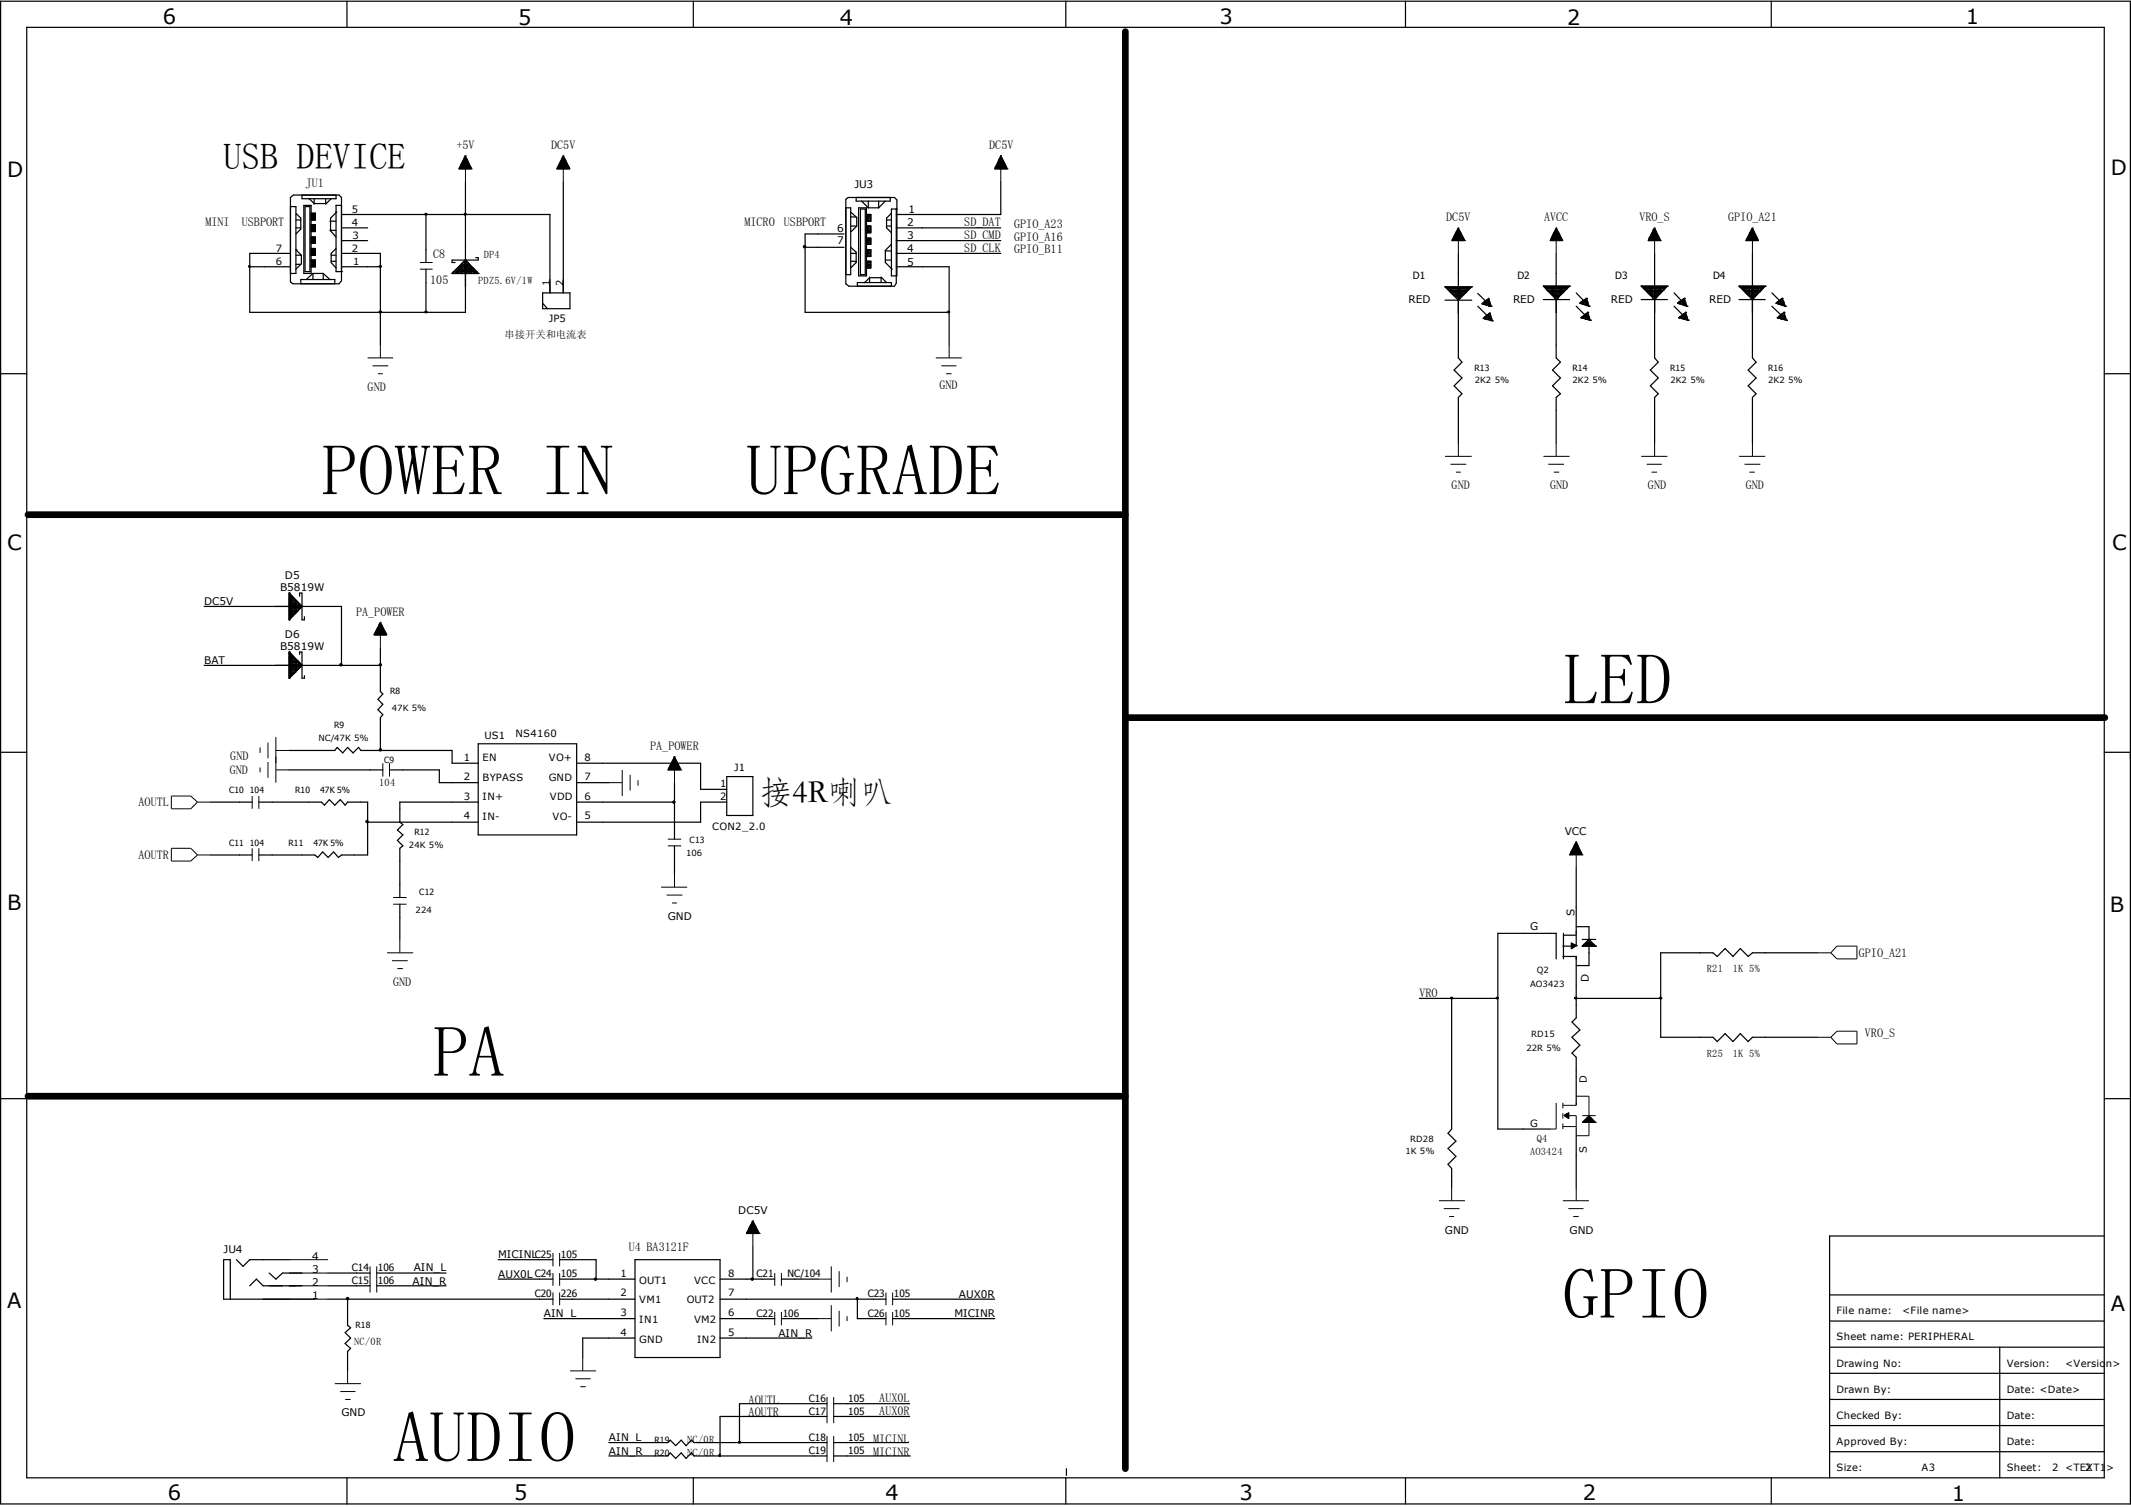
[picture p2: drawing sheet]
<svg xmlns="http://www.w3.org/2000/svg" width="297mm" height="210mm" viewBox="0 0 297 210" stroke-linecap="round" stroke-linejoin="round" font-family="sans-serif">
<g fill="none" stroke="#000" stroke-width=".17">
<path d="M.1 .2h296.7v209.3h-296.7zM3.7 3.8h289.5v202.1h-289.5zM48.3 .2v3.6M96.6 .2v3.6M148.5 .2v3.6M195.8 .2v3.6M246.8 .2v3.6M34.8 37.2h5.7M40.5 28.8h.7v9.3h-.7M40.5 27.5l.4-.3h6.3l.4 .3v11.6l-.4 .4h-6.4l-.3-.2zM41.2 34.8h.1M41.2 36.8h.7"/>
<path d="M41.2 35.6h.7M41.2 31.7h.7M41.2 30.6h.7M41.2 34.8l.8 .8v1.1l-.8 .8M41.2 29.9l.1-.1 .6 .6v1.5l-.7 .7M41.9 39.5v-.6h4.8v.6M42.1 27.2v.5h4.7v-.5M42.3 28.6h1v9.5h-1zM42.5 28.8h.7v9h-.7zM43.1 27.7l.7 .7h1.7l.6-.7M43.3 36.2h.6v1h-.6M43.3 37h.6"/>
<path d="M43.3 36.8h.6M43.3 36.6h.6M43.3 36.4h.6M43.3 29.7h.6v.9h-.6M43.3 31.3h.6v1h-.6M43.3 33h.6v.9h-.6M43.3 34.6h.6v1h-.6M43.3 35.3h.6M43.3 35.1h.6M43.3 35h.6M43.3 34.8h.6M43.3 33.7h.6"/>
<path d="M43.3 33.5h.6M43.3 33.4h.6M43.3 33.2h.6M43.3 32.1h.6M43.3 31.9h.6M43.3 31.7h.6M43.3 31.5h.6M43.3 30.4h.6M43.3 30.2h.6M43.3 30.1h.6M43.3 29.9h.6M43.5 29.7v.9"/>
<path d="M43.5 31.3v1M43.5 33v.9M43.5 34.6v1M43.5 36.2v1M43.6 38.1h1.4M43.6 38.1v.8M43.6 38.1l-.9 .8M43.7 29.7v.9M43.7 31.3v1M43.7 33v.9M43.7 34.6v1M43.7 36.2v1"/>
<path d="M43.8 27.7v.7M43.9 29.7v.9M43.9 31.3v1M43.9 33v.9M43.9 34.6v1M43.9 36.2v1M45 38.1v.8M45 38.1l1 .8M45.4 27.7v.7M46 32.1h.8M46 30.8h.8M46.1 36.4h.7"/>
<path d="M46.1 35.6h.7M46.8 29.5h.1l-.8 .9v1.8l.7 .8M46.8 34.6l-.7 .7v1.3l.7 .7M47.6 37.8h.1M47.6 28.6h-.8v9.2h.8M47.6 37.2h5.4M47.6 29.9h29v10.9M47.6 35.3h5.4v12.8M47.6 33.5h3.6M47.6 31.7h3.6M59.4 29.9v6.7M59.4 37.5v6"/>
<path d="M63 38.1h.1M63 38.1h3.6M63.2 38.1v-.3h3.3v.3M63.4 38.1v-.4h2.9v.4M63.6 38.1v-.6h2.5v.6M63.8 38.1v-.8h2.2v.8M63.9 38.1v-.9h1.8v.9M64.1 38.1v-1.1h1.4v1.1M64.3 38.1v-1.3h1.1v1.3M64.4 38.1v-1.5h.8v1.5M64.7 38.1v-1.7h.3v1.7M64.9 36.2h.1"/>
<path d="M64.9 29.9h.1M64.9 36.2l1.7 1.9M64.9 36.2l-1.9 1.9M64.9 25.3v18.2h-30.1v-8.2h5.7M66.3 35.9h.3v.3h-3.6v.4h.4M66.6 38.1h.1M78.5 25.3v15.5M112.2 34.5h5.4M117.6 32.6h-5.4v10.9h20M117.9 29h.6v9.3h-.6M118.5 36.4h.8M118.5 35.3h.8"/>
<path d="M118.5 29.5l.9 .8v1.2l-.9 .8M118.5 31.5h.8M118.5 30.2h.8M118.5 34.5l.8 .6v1.5l-.7 .7-.1-.1M119.3 27.5v.5h4.7v-.5M119.5 39.9v-.5h4.7v.5M119.6 29h1.1v9.4h-1.1zM119.9 29.1h.7v9.2h-.7zM120.1 28l.9 1M120.5 39.4l.7-.7h1.7l.6 .7M120.7 36.4h.6v.9h-.6M120.7 37.2h.6"/>
<path d="M120.7 37h.6M120.7 36.8h.6M120.7 36.6h.6M120.7 35.6h.6M120.7 35.3h.6M120.7 35.1h.6M120.7 35h.6M120.7 34.8h.6v.9h-.6M120.7 33.9h.6M120.7 33.7h.6M120.7 33.5h.6M120.7 33.4h.6"/>
<path d="M120.7 33.2h.6v.8h-.6M120.7 32.3h.6M120.7 32.1h.6M120.7 31.9h.6M120.7 31.7h.6M120.7 31.5h.6v.9h-.6M120.7 30.6h.6M120.7 30.4h.6M120.7 30.2h.6M120.7 30.1h.6M120.7 29.9h.6v.9h-.6M120.9 29.9v.9"/>
<path d="M120.9 31.5v.9M120.9 33.2v.8M120.9 34.8v.9M120.9 36.4v.9M121 29h1.4M121 28v1M121.1 29.9v.9M121.1 31.5v.9M121.1 33.2v.8M121.1 34.8v.9M121.1 36.4v.9M121.2 38.6v.8"/>
<path d="M122.4 28v1M122.8 38.6v.8M123.4 36.2h.8M123.4 35h.8M123.4 28l-1 1M123.5 31.5h.7M123.5 30.6h.7M124.2 34l-.8 .9v1.7l.9 .9h-.1M124.2 29.7l-.7 .7v1.3l.7 .7M124.9 37.2h7.3v10.9M124.9 29.1v10.4l-.3 .4h-6.3l-.4-.4v-11.7l.3-.3h6.4l.4 .4v10.5h-.8v-9.3h.8M124.9 35.3h14.5"/>
<path d="M124.9 33.5h14.5M124.9 31.7h14.5M139.4 25.3v4.6h-14.5M201.3 40h.1M201.3 40h3.8M201.3 40l1.9 1.8 1.9-1.8M201.6 40v.1M201.8 40v.3M201.9 40v.5M202.1 40v.7M202.3 40v.9M202.4 40v1.1"/>
<path d="M202.6 40v1.2M202.9 40v1.4M203 40v1.6M203.2 35.3v14.6l.5 .6-1.1 1.1 1.1 1.1-1.1 1.1 1.1 1.1-.5 .5v6.3M203.4 40v1.6M203.5 40v1.4M203.7 40v1.2M204 40v1.1M204.1 40v.9M204.3 40v.7M204.5 40v.5M204.6 40v.3"/>
<path d="M204.8 40v.1M205.1 40h.1M215.1 39.9h.1M215.1 39.9h3.6M215.1 39.9l1.7 1.8M215.2 39.9v.1h3.3v-.1M215.4 39.9v.3h3v-.3M215.6 39.9v.6h2.5v-.6M215.7 39.9v.7h2.2v-.7M216 39.9v.9h1.8v-.9M216.2 39.9v1.1h1.4v-1.1M216.3 39.9v1.2h1.1v-1.2"/>
<path d="M216.5 39.9v1.4h.8v-1.4M216.7 39.9v1.7h.4v-1.7M216.8 35.3v14.6l.6 .6-1.1 1.1 1.1 1.1-1.1 1.1 1.1 1.1-.6 .5v6.3M218.7 39.9h.1M218.7 39.9l-1.9 1.8M228.7 39.9h.1M228.7 39.9h3.6M228.7 39.9l1.8 1.8M228.9 39.9v.1h3.3v-.1M229 39.9v.3h3v-.3M229.3 39.9v.6h2.5v-.6M229.4 39.9v.7h2.2v-.7"/>
<path d="M229.6 39.9v.9h1.8v-.9M229.8 39.9v1.1h1.4v-1.1M230 39.9v1.2h1.1v-1.2M230.1 39.9v1.4h.8v-1.4M230.3 39.9v1.7h.4v-1.7M230.5 35.3v14.6l.6 .6-1.1 1.1 1.1 1.1-1.1 1.1 1.1 1.1-.6 .5v6.3M232.3 39.9h.1M232.3 39.9l-1.8 1.8M242.3 39.9h.1M242.3 39.9h3.7M242.3 39.9l1.9 1.8M242.5 39.9v.1h3.3v-.1"/>
<path d="M242.7 39.9v.3h2.9v-.3M242.9 39.9v.6h2.5v-.6M243.1 39.9v.7h2.2v-.7M243.2 39.9v.9h1.8v-.9M243.4 39.9v1.1h1.5v-1.1M243.6 39.9v1.2h1.1v-1.2M243.8 39.9v1.4h.7v-1.4M244 39.9v1.7h.3v-1.7M244.2 35.3v14.6l.5 .6-1.1 1.1 1.1 1.1-1.1 1.1 1.1 1.1-.5 .5v6.3M246 39.9h.1M246 39.9l-1.8 1.8M.1 52.1h3.6"/>
<path d="M53 43.5h.1M75.6 40.8h3.8v2.2h-3.8zM75.6 42.2l.7 .8M201.3 41.8h3.8M201.5 40h3.4M201.7 40.2h3M201.8 40.5h2.8M202 40.6h2.4M202.2 40.8h2M202.4 41h1.6M202.6 41.1h1.2M202.8 41.3h.8"/>
<path d="M202.9 41.6h.6M203.1 41.7h.2M205.9 40.9l1.9 1.8M205.9 42.7l1.9 1.8M206.5 42.3h.1M206.5 42.3l1.3 .4M206.6 42.2h1M206.7 44.4h.1M206.7 42.2l-.2 .1M206.7 42.2v.2M206.7 44.4l1.2 .3M206.8 42.4h.9"/>
<path d="M206.8 42.1h.7M206.8 44.3h1M206.8 42v.4M206.8 44.2v.2M206.8 44.2l-.1 .2M206.9 44.4h1M206.9 44.1h.8M207 44v.4M207.2 41.7v.9M207.2 43.9v.6M207.2 43.9h.5M207.3 41.7h.1"/>
<path d="M207.4 41.6l.4 1.1M207.4 41.6l-.7 .6M207.4 41.6v1.1h.3M207.4 41.9h-.4v.6M207.6 43.7h-.2v.8M207.6 42.2v.5M207.6 43.6v1M207.6 43.6l.3 1.1M207.6 43.6l-.8 .6M207.7 44.6h.2M207.8 42.7h.1M207.8 44.2v.5"/>
<path d="M207.9 44.7h.1M215.1 41.7h3.6M216.8 41.7h.1M219.6 40.8l1.8 1.9M219.6 42.7l1.8 1.7M220.1 42.2h.1M220.1 42.2h1.1M220.1 42.2l1.3 .5M220.3 44.3h.1M220.3 42.1h.9v.5M220.3 44.3h1.1M220.3 42.1l-.2 .1"/>
<path d="M220.3 42.1v.2M220.3 44.3l1.3 .3M220.5 44.1h.9v.5M220.5 41.9v.5M220.5 44.1v.3M220.5 44.1l-.2 .2M220.6 41.9h.5M220.6 41.8v.6h.7M220.6 43.9v.5M220.7 43.9h.6M220.8 41.7h.3M220.9 43.8v.6h.6"/>
<path d="M220.9 41.7v.8M221 43.7h.2M221.1 41.6h.1M221.1 41.6l.3 1.1M221.1 41.6l-.8 .5M221.1 41.6v1M221.1 43.7v.7M221.2 43.5h.1M221.2 43.5v1M221.2 43.5l.4 1.1M221.2 43.5l-.7 .6M221.4 42.7h.1"/>
<path d="M221.6 44.6h.1M228.7 41.7h3.6M230.5 41.7h.1M233.3 40.8l1.7 1.9M233.3 42.7l1.7 1.7M233.8 42.2h.1M233.8 42.2h1.1M233.8 42.2l1.2 .5M233.9 44.3h.1M233.9 42.1h1v.5M233.9 44.3h1.2M233.9 42.1l-.1 .1"/>
<path d="M233.9 42.1v.2M233.9 44.3l1.3 .3M234.1 44.1h.9v.5M234.1 41.9v.5M234.1 44.1v.3M234.1 44.1l-.2 .2M234.2 41.9h.6M234.4 41.8v.6h.5M234.4 41.7h.3M234.5 43.8v.6h.6M234.5 41.7v.8M234.6 43.7h.3"/>
<path d="M234.7 41.6h.1M234.7 41.6l.3 1.1M234.7 41.6l-.8 .5M234.7 41.6v1M234.7 43.7v.7M234.9 43.5h.1M234.9 43.5v1M234.9 43.5l.3 1.1M234.9 43.5l-.8 .6M234.9 43.9h-.5v.5M235 42.7h.1M235.2 44.6h.1"/>
<path d="M242.3 41.7h3.7M244.2 41.7h.1M246.9 40.8l1.9 1.9M246.9 42.7l1.9 1.7M247.5 42.2h.1M247.5 42.2h1.1M247.5 42.2l1.3 .5M247.6 44.3h.1M247.6 42.1h1v.5M247.6 44.3h1.2M247.6 42.1l-.1 .1M247.6 42.1v.2"/>
<path d="M247.6 44.3l1.3 .3M247.8 44.1h1v.5M247.8 41.9v.5M247.8 44.1v.3M247.8 44.1l-.2 .2M247.9 41.9h.6M248 41.8v.6h.7M248 43.9v.5M248.1 43.9h.6M248.2 41.7h.2M248.2 43.8v.6h.6M248.2 41.7v.8"/>
<path d="M248.3 41.6h.1M248.3 41.6l.5 1.1M248.3 41.6l-.7 .5M248.3 41.6v1M248.6 43.5h.1M248.6 43.7h-.3v.7M248.6 43.5v1M248.6 43.5l.3 1.1M248.6 43.5l-.8 .6M248.8 42.7h.1M248.9 44.6h.1M293.2 52.1h3.6"/>
<path d="M28.4 84.5h19.2v8.2M28.4 92.7h24.6M40.3 86.4h.1M40.3 82.6h.1M40.3 94.5h.1M40.3 90.8h.1M40.3 82.9h.2v3.2h-.2M40.3 91h.2v3.3h-.2M40.3 84.3h1.6v.4h-1.6M40.3 92.5h1.6v.4h-1.6M40.3 82.6v3.8M40.3 90.8v3.7"/>
<path d="M40.3 82.6l1.8 1.9M40.3 83.1h.3v2.8h-.3M40.3 83.2h.5v2.6h-.5M40.3 85.6h.8M40.3 85.4h.9M40.3 85.3h1.1M40.3 84h1.3v1.1h-1.3M40.3 84.2h1.4v.6h-1.4M40.3 83.7h1v1.6M40.3 83.6h.8v1.8M40.3 83.4h.7v2.2M40.3 91.2h.3v2.9h-.3"/>
<path d="M40.3 91.4h.5v2.6h-.5M40.3 91.6h.7v2.2M40.3 91.8h.8v1.8M40.3 91.9h1v1.5M40.3 92.1h1.3v1.1h-1.3M40.3 92.3h1.4v.7h-1.4M40.3 90.8l1.8 1.9M40.3 93.8h.8M40.3 93.6h.9M40.3 93.4h1.1M41.7 83.1v-.5h.4v3.8h.3v-.5M41.7 91.2v-.4h.4v3.7h.3v-.4"/>
<path d="M42.1 84.5h.1M42.1 92.7h.1M42.1 84.5l-1.8 1.9M42.1 92.7l-1.8 1.8M53 90.3v6.1l.3 .3-.6 .8 .6 .6-.6 .8 .6 .7-.3 .4v4.6M.1 104.8h3.6M29.4 111.8h5.7M29.4 119.1h5.7M36.1 111.8h8.7l.4 .4 .7-.8 .8 .8 .7-.8 .7 .8 .3-.4h2.8v7.3h-3.6l-.4 .4-.7-.8-.8 .8-.7-.8-.7 .8-.4-.4h-7.8M40.3 104.6h6.4l.3-.5 .8 .8 .6-.8 .8 .8 .8-.8 .3 .5h12.7v1.7h3.6M40.3 107.3h13M51.2 114.6h15.4"/>
<path d="M54.3 107.3h6.9v1.8h5.4M66.6 103.6h13.7v12.7h-13.7zM66.6 111.8h-10.9v2.8l.4 .3-.7 .8 .7 .6-.7 .8 .7 .8-.4 .3v6.9M80.3 111.8h13.7M80.3 106.3h17.3v3.7h3.7M80.3 109.1h4.5M94 109.1v7.8M94 117.9v3.9M101.3 111.8h-3.7v2.8h-17.3M101.3 108.2h3.6v5.4h-3.6zM293.2 104.8h3.6M55.7 126v4.9"/>
<path d="M197.8 139.1h10.9M202.3 139.1v18.2l-.5 .6 1.1 1.1-1.1 1 1.1 1.1-1.1 1.1 .5 .6v2.7M216.8 133.6v-3.6h-8.1v27.3h7.3M217.8 133.3h1.8v8.5l-.6 .6 1.1 1.1-1.1 1 1.1 1.1-1.1 1.1 .6 .6v6.4M217.8 131.8h1.7M217.8 130v3.6M217.9 130.3h1.6M218.9 132.2h.1M218.9 132h.4M218.9 131.7h.6M218.9 131.5h.2M219 131.5v.6"/>
<path d="M219.2 131.6v.4M219.4 131.7v.2M219.6 131.7h.1M219.6 129.1h1.8v5.4h-1.8M219.6 120.9v10.9M219.6 131.7l-.7-.3v.8M219.6 131.7l-.7 .5M219.6 139.1h11.8M220.5 131.8h.1M220.5 131.8h1.8M220.5 130.9h1.8M220.6 131.6v.2"/>
<path d="M220.6 131.7h1.6v.1M220.9 131.4v.4M220.9 131.5h1v.3M221.1 131.2v.6M221.1 131.3h.6v.5M221.2 131.8v-.7h.4v.7M221.4 130.9h.1M221.4 130.9l-.9 .9M221.4 130.9l.9 .9M222.3 131.8h.1M253.2 132.8h-9l-.6 .5-1.1-1.1-1 1.1-1.1-1.1-1.1 1.1-.6-.5h-7.3v11.7h7.3l.6 .6 1.1-1.1 1.1 1.1 1-1.1 1.1 1.1 .6-.6h9M.1 153.1h3.6"/>
<path d="M219.6 157.3v8.2M293.2 153.1h3.6M32.9 175.5l1 .9 .9-.9h5.5M34.8 179.2l.9-1 1 1h5.4M37.5 177.4l.9 .8 1-.8h2.7M45.7 177.4h5.9M45.7 179.2h5.9M52.5 177.4h9.6M52.5 179.2h9.6M69.4 175.5h7.6M69.4 178.2h7.6M78 175.5h5.1v2.7"/>
<path d="M78 178.2h10.5M88.5 175.5h11.8v13.6h-11.8zM100.3 178.2h7.6M104.9 173.7v4.5M108.9 178.2h5.1M293.2 172.2h-38.3v33.7M32.1 181v-5.5h-.9v5.5h12.7M45.7 181h31.3M48.4 181v3.7l.5 .3-.8 .7 .8 .7-.8 .8 .8 .7-.5 .4v2.7M75.8 183.7h12.7M78 181h10.5M88.5 186.4h-7.3v2.7"/>
<path d="M100.3 181h23.1M100.3 183.7h7.6M100.3 186.4h12.8M108.9 183.7h5.1M115.2 197.4h-14.9v5.5M115.2 195.6h-12.2v5.4M116.2 195.6h10.5M116.2 197.4h10.5M119.5 181v2.7h3.9M124.4 181h14.2M124.4 183.7h14.2M254.9 180.4h38.3"/>
<path d="M254.9 184.1h38.3M254.9 187.7h38.3M254.9 191.3h38.3M254.9 195h38.3M254.9 198.6h38.3M278.6 187.7v18.2M48.3 205.9v3.6M84.8 201h8.2l.4-.3 .7 .7 .8-.7 .7 .7 .8-.7 .3 .3h18.5M84.8 202.9h8.2l.4-.5 .7 .8 .8-.8 .7 .8 .8-.8 .3 .5h18.5M96.6 205.9v3.6M116.2 201h10.4M116.2 202.9h10.6"/>
<path d="M148.5 205.9v3.6M148.6 204.6v1M195.8 205.9v3.6M246.8 205.9v3.6M254.9 202.3h38.3"/>
</g>
<path d="M156.8 4.4v200.2M3.9 71.7h152.9M156.8 100h136.5M3.9 152.7h152.9" fill="none" stroke="#000" stroke-width=".93"/>
<g fill="none" stroke="#000" stroke-width=".14">
<path d="M58.5 36.6h1.8M58.5 37.5h1.8M63.9 23.5h.1M63.9 23.5h1.8M64 23.5v-.1h1.7v.1M64 23.3h1.6M64.1 23.5v-.3h1.5v.3M64.1 23.1h1.4v.4M64.2 23h1.2M64.2 22.9h1.2v.6M64.2 22.9v.6M64.3 22.9h1.1"/>
<path d="M64.3 23.5v-.7h1.1v.7M64.3 22.7h1.1M64.3 23.5v-.9h1v.9M64.4 22.5h.8M64.5 22.4h.7v1.1M64.6 22.2h.5v1.3M64.6 23.5v-1.4h.4v1.4M64.7 22h.2M64.7 21.9h.2v1.6M64.7 21.8v1.7M64.8 21.8h.1M64.8 21.7v1.8"/>
<path d="M64.9 21.7h.1M64.9 21.7v3.6M64.9 21.7l-1 1.8M64.9 21.7l.8 1.8M65.1 22.3h-.6v1.2M65.2 22.4h-.8v1.1M65.7 23.5h.1M77.6 23.5h1.8M77.7 23.5v-.2h1.6v.2M77.7 23.2h1.5M77.8 23.1h1.4v.4M77.8 23h1.4v.5"/>
<path d="M77.8 22.9v.6M77.9 22.9h1.3M77.9 23.5v-.6h1.2v.6M78 23.5v-.8h1v.8M78 22.8h1.1M78.1 22.6h.9M78.1 22.4h.8v1.1M78.2 22.3h.6v1.2M78.3 22.1h.4v1.4M78.3 22h.4v1.5M78.3 21.9v1.6M78.4 21.9h.2"/>
<path d="M78.4 21.8h.2v1.7M78.4 21.8v1.7M78.5 21.7h.1M78.5 21.7l-.9 1.8h1.8M78.5 21.8h.1M78.5 21.7v3.6M78.5 21.7l.9 1.8M78.7 22.2h-.5v1.3M78.8 22.4h-.7v1.1M78.9 22.5h-.8v1M79.3 23.4h-1.7v.1M138.6 23.5h.1"/>
<path d="M138.6 23.5h1.8M138.6 23.5v-.1h1.7v.1M138.7 23.3h1.6M138.7 23.5v-.3h1.5v.3M138.8 23.1h1.4M138.8 23v.5M138.9 23h1.2M138.9 22.9h1.2v.6M138.9 23.5v-.7h1.1v.7M138.9 22.7h1.1M139 23.5v-.9h1v.9M139.1 22.5h.8v1"/>
<path d="M139.1 22.4h.8M139.1 22.4h.7v1.1M139.1 22.3v1.2M139.2 22.3h.6M139.2 22.2h.5v1.3M139.2 22.1v1.4M139.3 22.1h.4M139.3 22v1.5M139.4 22h.2M139.4 21.9h.2v1.6M139.4 21.7h.1M139.4 21.8h.1v1.7"/>
<path d="M139.4 21.7v3.6M139.4 21.7l-.8 1.8M139.4 21.7l1 1.8M139.5 21.8h-.1v1.7M140 22.9h-1.1v.6M140.4 23.5h.1M202.3 33.5h.1M202.3 33.5h1.8M202.4 33.4h1.6M202.4 33.3h1.6v.2M202.5 33.1h1.4v.4M202.6 32.9h1.2v.6"/>
<path d="M202.6 32.9h1.1M202.6 32.8v.7M202.7 32.8h1v.7M202.7 32.7h.9M202.7 32.6v.9M202.8 32.6h.8M202.8 32.5h.8v1M202.8 32.4v1.1M202.9 32.4h.6M202.9 32.3h.6M202.9 32.3v1.2M202.9 32.3h.6v1.2"/>
<path d="M203 32.1h.4v1.4M203.1 31.9h.2v1.6M203.1 31.8h.1M203.1 31.8v1.7M203.2 31.8h.1M203.2 31.8v3.5M203.2 31.8l-.9 1.7M203.2 31.8l.9 1.7M203.4 32.2h-.5v1.3M203.4 32h-.4v1.5M203.5 32.3v1.2M203.9 33h-1.4v.5"/>
<path d="M204 33.4h-1.6v.1M204 33.2h-1.6v.3M204 33.4v.1M204.1 33.5h.1M216 33.5h1.8M216.1 33.4h1.6M216.2 33.2h1.4v.3M216.2 33h1.3v.5M216.2 32.9h1.2M216.2 32.9v.6M216.3 32.9h1.1v.6M216.3 32.8h1"/>
<path d="M216.3 32.7v.8M216.4 32.7h.9M216.4 32.6h.9v.9M216.4 32.5v1M216.5 32.5h.8M216.5 32.3v1.2M216.6 32.4h.6M216.6 32.3h.6M216.7 32.2h.4v1.3M216.7 32h.3v1.5M216.7 31.9v1.6M216.8 31.8h.1"/>
<path d="M216.8 31.8v3.5M216.8 31.9h.1M216.8 31.8h.1v1.7M216.8 31.8l-.8 1.7M216.8 31.8l1 1.7M217.1 32.3h-.5v1.2M217.1 32.1h-.4v1.4M217.2 32.3v1.2M217.3 32.4v1.1M217.6 33.3h-1.5v.2M217.6 33.1h-1.4v.4M217.7 33.4h-1.7v.1"/>
<path d="M217.7 33.3v.2M217.8 33.4v.1M229.6 33.5h.1M229.6 33.5h1.8M229.7 33.4h1.6M229.8 33.3h1.5v.2M229.8 33.2h1.4M229.8 33.1h1.4v.4M229.8 33v.5M229.9 33h1.2M229.9 32.9v.6M230 32.9h1.1"/>
<path d="M230 32.8v.7M230 32.8h1.1v.7M230 32.7h1v.8M230.1 32.5h.8v1M230.1 32.4v1.1M230.2 32.4h.6M230.2 32.3h.6M230.2 32.3v1.2M230.3 32.3h.5v1.2M230.3 32.2h.4M230.3 32.1h.4v1.4M230.3 32v1.5"/>
<path d="M230.4 32h.2M230.4 31.8v1.7M230.5 31.9h.1M230.5 31.8h.1M230.5 31.8v1.7M230.5 31.8v3.5M230.5 31.8l-.9 1.7M230.5 31.8l.9 1.7M230.6 31.9v1.6M231 32.6h-1v.9M231.1 32.9v.6M231.3 33.4h-1.6v.1"/>
<path d="M231.4 33.5h.1M243.2 33.5h1.8M243.2 33.4v.1M243.3 33.4h1.7v.1M243.3 33.4h1.6M243.3 33.3v.2M243.4 33.3h1.5v.2M243.4 33.2h1.5v.3M243.4 33.1v.4M243.5 33.1h1.4M243.6 32.9h1.2M243.7 32.8h1v.7"/>
<path d="M243.8 32.6h.8v.9M243.8 32.5h.7M243.8 32.3v1.2M243.8 32.4h.7v1.1M243.8 32.3h.6M243.9 32.3h.5v1.2M243.9 32.2h.4v1.3M243.9 32.1v1.4M244 32.1h.3M244 32h.3M244 31.9v1.6M244.1 31.9h.2"/>
<path d="M244.1 31.8h.1M244.1 31.8v1.7M244.2 31.8h.1M244.2 31.8v3.5M244.2 31.8l-1 1.7M244.2 31.8l.8 1.7M244.3 31.8v1.7M244.6 32.7h-.9v.8M244.7 32.9h-1.1v.6M244.8 33h-1.3v.5M244.8 32.9v.6M51.2 49.9h3.6"/>
<path d="M51.9 51h2.2M52.7 52.1h.6M53 48.1v1.8M130.4 49.9h3.6M131.1 51h2.2M131.8 52.1h.8M132.2 48.1v1.8M201.3 63.6h3.8M202.1 64.7h2.2M202.9 65.8h.6M203.2 61.7v1.9M215.1 63.6h3.6"/>
<path d="M215.7 64.7h2.2M216.5 65.8h.8M216.8 61.7v1.9M228.7 63.6h3.6M229.4 64.7h2.2M230.1 65.8h.8M230.5 61.7v1.9M242.3 63.6h3.7M243.1 64.7h2.2M243.8 65.8h.7M244.2 61.7v1.9M52.2 88.5v-.1h1.6v.1"/>
<path d="M52.2 88.3h1.6M52.2 88.2h1.6M52.2 88.5v-.4h1.6v.4M52.3 88.1h1.4M52.3 88v.5M52.4 88h1.2M52.4 87.9h1.2v.6M52.4 87.8v.7M52.5 87.8h1M52.5 87.7h1v.8M52.6 87.5h.8v1M52.6 87.5v1"/>
<path d="M52.7 88.5v-1.1h.6v1.1M52.7 87.5h.6M52.7 87.3h.6M52.7 87.2h.6M52.7 87.1h.6v1.4M52.7 87v1.5M52.8 87h.4M52.8 86.9v1.6M52.9 87h.2M52.9 86.9h.2v1.6M52.9 86.8v1.7M53 86.8h.1"/>
<path d="M53 86.7h.1M53 86.7v3.6M53 86.7l.9 1.8h-1.8zM53.2 87v1.5M53.5 87.6h-1v.9M53.7 88v.5M23.9 110.9h2.7l.9 .9-.9 .9h-2.7zM23.9 118.2h2.7l.9 .9-.9 .9h-2.7zM27.5 111.8h1.9M27.5 119.1h1.9M35.1 110.9v1.8M35.1 118.2v1.8"/>
<path d="M36.1 110.9v1.8M36.1 118.2v1.8M36.2 104.1v.8M36.2 106.9v.7M37.3 103.5v2.2M37.3 106.2v2.2M38.4 107.3h1.9M38.4 104.6h1.9M38.4 102.7v6.4M53.3 106.3v1.9M54.3 106.3v1.9M84.8 109.1h1.9"/>
<path d="M86.7 107.3v3.6M87.8 107.9v2.3M88.9 108.7v.8M93 107.3h.1M93 117.9h1.9M93 116.9h1.9M93 107.3h1.9M93.1 107.2h1.7M93.1 107.3v-.2h1.7v.2M93.1 107h1.6M93.2 107.3v-.4h1.5v.4M93.3 106.8h1.4v.5"/>
<path d="M93.4 106.7h1.2v.6M93.4 106.6h1.2M93.4 107.3v-.8h1.1v.8M93.5 106.4h1M93.5 106.3v1M93.6 106.3h.8M93.6 106.3h.8v1M93.6 106.2v1.1M93.6 106.2h.7M93.6 106.1h.7v1.2M93.7 107.3v-1.4h.5v1.4M93.8 105.8h.3v1.5"/>
<path d="M93.9 105.7h.2v1.6M93.9 105.6h.2M93.9 105.5h.1M93.9 105.4v1.9M94 105.4h.1M94 105.4v3.7M94 105.4l-1 1.9M94 105.4l.9 1.9M94.1 105.7h-.3v1.6M94.2 106h-.6v1.3M94.7 106.8h-1.4v.5M94.9 107.3h.1"/>
<path d="M218.7 119.1h.1M218.7 119.1h1.8M218.7 119h1.8M218.8 118.9h1.6M218.9 118.8h1.4M218.9 118.7h1.4M218.9 118.6v.5M218.9 118.6h1.3M218.9 119.1v-.6h1.3v.6M219 118.4h1.1M219 119.1v-.7h1.1v.7M219.1 119.1v-.9h.9v.9"/>
<path d="M219.1 118.3h.9M219.2 118h.8v1.1M219.3 117.9h.6M219.4 117.8h.4M219.4 117.7h.4M219.4 117.6v1.5M219.5 117.6h.2M219.5 117.4h.1M219.6 117.3h.1M219.6 117.3v3.6M219.6 117.3l.9 1.8M219.6 117.3l-.9 1.8"/>
<path d="M219.6 117.3h-.1v1.8M219.7 117.5h-.2v1.6M219.7 117.4v1.7M219.8 117.6v1.5M219.9 117.9h-.6v1.2M219.9 117.8v1.3M220 118.1h-.8v1M220.3 118.6v.5M220.4 119h-1.6v.1M220.4 118.8v.3M220.5 119.1h.1M53.9 132.8h3.7"/>
<path d="M54.6 133.9h2.2M54.8 126h1.8M54.8 125.1h1.8M55.4 135h.7M55.7 130.9v1.9M92.1 123.6h3.7M92.9 124.7h2.2M93.6 125.8h.7M94 121.8v1.8M253.2 132.8h1.9M255.9 131.8h2.8v1.8h-2.8l-.8-.8zM216.8 153.7v3.6h-.8"/>
<path d="M217.8 157h1.8M217.8 153.7v.7M217.8 155.1v.8M217.8 156.5v.8M217.9 155.4h1.7v1.9M217.9 155.4l.7-.4v.9zM218 155.4h.1M218.2 155.3v.3h.4M218.2 155.2h.4M218.3 155.7h.3M218.3 155.2v.4M218.4 155.1v.6"/>
<path d="M218.4 155.1v.7M218.5 155.8h.1M218.5 155.1h.1M218.5 155v.9M218.6 155.3h-.5v.2h.5M218.6 155.4h-.7M219.6 153.7v.3h-1.8M219.6 152.7h1.8v5.5h-1.8M220.5 156.4h.1M220.5 155.4h1.8M220.5 156.4l.9-1 .9 1M220.5 156.4h1.8"/>
<path d="M220.6 156.4v-.1h1.6v.1M220.6 156.2v.2M220.7 156.2h1.4v.2M220.7 156.1v.3M220.8 156.1h1.2v.3M220.8 156v.4M220.9 156h1M220.9 156.4v-.4h1v.4M221 156.4v-.5h.8v.5M221.1 156.4v-.6h.6v.6M221.1 156.4v-.7h.6v.7M221.2 155.6v.8"/>
<path d="M221.3 155.6h.2v.8M221.3 155.5v.9M221.4 155.5h.1M221.6 155.7v.7M222.2 156.3v.1M222.3 156.4h.1M253.2 144.5h1.9M255.1 144.5l.8-.8h2.8v1.8h-2.8zM40.3 179.2h5.4M40.3 177.4h5.4M40.3 175.5h5.4M51.6 176.4v3.7"/>
<path d="M52.5 176.4v3.7M77 174.6v1.8M77 177.4v1.8M78 174.6v1.8M78 177.4v1.8M104 171.9h.1M104 171.9h1.8M104.1 171.8h1.6M104.1 171.6h1.6v.3M104.2 171.9v-.4h1.4v.4M104.3 171.4h1.2M104.3 171.3h1.2v.6"/>
<path d="M104.3 171.2h1.1v.7M104.3 171.1v.8M104.4 171.1h1M104.4 171h.9M104.4 170.9v1M104.5 170.9h.8M104.5 170.8v1.1M104.6 170.9h.6M104.6 170.8h.6M104.6 170.6h.6v1.3M104.7 170.4h.4v1.5M104.7 170.3v1.6"/>
<path d="M104.8 170.3h.2M104.8 170.3h.2v1.6M104.8 170.2h.1M104.8 170.1v1.8M104.9 170.1h.1M104.9 170.1v3.6M104.9 170.1l-.9 1.8M104.9 170.1l.9 1.8M105.1 170.5h-.5v1.4M105.2 170.7h-.6v1.2M105.2 170.7v1.2M105.3 170.9v1"/>
<path d="M105.6 171.5h-1.5v.4M105.7 171.7h-1.6v.2M105.7 171.7v.2M105.8 171.9h.1M107.9 177.4v1.8M108.9 177.4v1.8M114 178.2h1.8M115.8 176.4v3.7M116.9 177.1v2.2M118 177.9v.7M200.5 167.3h3.6M201.2 168.4h2.2"/>
<path d="M201.9 169.5h.7M202.3 165.5v1.8M217.8 167.3h3.6M218.5 168.4h2.1M219.2 169.5h.8M219.6 165.5v1.8M40.3 181h5.4M46.7 192.8h3.6M47.4 193.9h2.1M48.1 195h.8M48.4 191v1.8M77 180.1v1.8"/>
<path d="M78 180.1v1.8M79.4 191h3.7M80.2 192.1h2.1M80.9 193.2h.7M81.2 189.1v1.9M107.9 182.8v1.9M108.9 182.8v1.9M114 183.7h1.8M115.2 194.6v3.7M115.8 181.9v3.6M116.2 194.6v3.7M116.9 182.6v2.2"/>
<path d="M118 183.4v.7M123.4 180.1v1.8M123.4 182.8v1.9M124.4 180.1v1.8M124.4 182.8v1.9M115.2 200.1v3.6M116.2 200.1v3.6"/>
</g>
<g fill="#000" stroke="#000" stroke-width=".14">
<path d="M52.9 37h.1l.2 .1-.2 .2-.1-.1z" fill-rule="evenodd"/>
<path d="M59.2 29.8l.2-.1 .1 .1-.1 .2-.2-.1z" fill-rule="evenodd"/>
<path d="M52.9 43.4l.1-.1 .2 .2-.2 .1h-.1z" fill-rule="evenodd"/>
<path d="M52.9 43.4l.1-.1 .2 .2-.2 .1h-.1z" fill-rule="evenodd"/>
<path d="M59.2 43.4l.2-.1 .1 .2-.1 .1h-.2z" fill-rule="evenodd"/>
<path d="M132 43.4l.2-.1 .1 .2-.1 .1h-.2z" fill-rule="evenodd"/>
<path d="M202.1 139l.2-.1 .1 .2-.1 .1h-.2z" fill-rule="evenodd"/>
<path d="M208.5 139l.1-.1 .2 .2-.2 .1h-.1z" fill-rule="evenodd"/>
<path d="M219.4 139l.1-.1 .2 .2-.2 .1h-.1z" fill-rule="evenodd"/>
<path d="M231.3 139l.1-.1 .2 .2-.2 .1h-.1z" fill-rule="evenodd"/>
<path d="M119.3 180.8h.2v.3h-.1h-.1z" fill-rule="evenodd"/>
<path d="M100.2 202.7h.2v.2h-.1h-.1z" fill-rule="evenodd"/>
<path d="M102.9 200.9l.1-.1 .2 .2-.2 .1-.1-.1z" fill-rule="evenodd"/>
<circle cx="34.8" cy="37.1" r=".13"/>
<circle cx="64.8" cy="29.8" r=".13"/>
<circle cx="112.1" cy="34.4" r=".17"/>
<circle cx="47.5" cy="92.6" r=".17"/>
<circle cx="53" cy="92.6" r=".17"/>
<circle cx="51.1" cy="114.5" r=".17"/>
<circle cx="53" cy="104.5" r=".17"/>
<circle cx="93.9" cy="111.8" r=".17"/>
<circle cx="83" cy="178.2" r=".17"/>
<circle cx="104.8" cy="178.2" r=".17"/>
<circle cx="48.4" cy="180.9" r=".17"/>
</g>
<g font-size="10.1">
<text x="44.8" y="69">POWER IN</text>
<text x="104" y="69">UPGRADE</text>
<text x="217.8" y="98.1">LED</text>
<text x="60.3" y="150">PA</text>
<text x="217.8" y="183.7">GPIO</text>
<text x="54.8" y="203.7">AUDIO</text>
</g>
<text font-size="5.1" x="31.2" y="23.5">USB DEVICE</text>
<text font-size="4.5" x="105.8" y="111.8">接4R喇叭</text>
<g font-size="2.9">
<text x="22.7" y="3.3">6</text>
<text x="72.2" y="3.5">5</text>
<text x="117" y="3.5">4</text>
<text x="169.9" y="3.3">3</text>
<text x="218.4" y="3.5">2</text>
<text x="273.9" y="3.3">1</text>
<text x="1" y="24.7">D</text>
<text x="294.1" y="24.4">D</text>
<text x="1" y="76.6">C</text>
<text x="294.3" y="76.6">C</text>
<text x="1" y="126.7">B</text>
<text x="294" y="127.1">B</text>
<text x="1" y="182.2">A</text>
<text x="294.1" y="182.6">A</text>
<text x="23.4" y="209">6</text>
<text x="71.6" y="209">5</text>
<text x="123.4" y="209">4</text>
<text x="172.7" y="209">3</text>
<text x="220.6" y="209">2</text>
<text x="271.9" y="209.1">1</text>
</g>
<g font-size="1.7">
<text x="63.6" y="20.8">+5V</text>
<text x="76.8" y="20.8">DC5V</text>
<text x="137.8" y="20.8">DC5V</text>
<text x="42.6" y="26">JU1</text>
<text x="28.6" y="31.5">MINI</text>
<text x="33.7" y="31.5">USBPORT</text>
<text x="60.4" y="36">C8</text>
<text x="103.7" y="31.5">MICRO</text>
<text x="109.2" y="31.5">USBPORT</text>
<text x="134.4" y="31.5">SD_DAT</text>
<text x="134.4" y="33.4">SD_CMD</text>
<text x="134.4" y="35.1">SD_CLK</text>
<text x="141.3" y="35.3">GPIO_B11</text>
<text x="141.3" y="33.5">GPIO_A16</text>
<text x="141.3" y="31.7">GPIO_A23</text>
<text x="201.5" y="30.8">DC5V</text>
<text x="215.1" y="30.8">AVCC</text>
<text x="228.4" y="30.8">VRO_S</text>
<text x="240.8" y="30.8">GPIO_A21</text>
<text x="59.9" y="39.6">105</text>
<text x="51.2" y="54.4">GND</text>
<text x="130.9" y="54.2">GND</text>
<text x="202.3" y="68.1">GND</text>
<text x="216" y="68.1">GND</text>
<text x="229.6" y="68.1">GND</text>
<text x="243.2" y="68.1">GND</text>
<text x="49.6" y="85.8">PA_POWER</text>
<text x="32" y="107.8">GND</text>
<text x="32.1" y="105.8">GND</text>
<text x="90.6" y="104.6">PA_POWER</text>
<text x="19.3" y="112.4">AOUTL</text>
<text x="19.3" y="119.6">AOUTR</text>
<text x="54.8" y="137.3">GND</text>
<text x="259" y="133.3">GPIO_A21</text>
<text x="197.8" y="138.9">VRO</text>
<text x="259.8" y="144.5">VRO_S</text>
<text x="87.6" y="174.3">U4 BA3121F</text>
<text x="104.3" y="195.6">AOUTL</text>
<text x="104.3" y="197.4">AOUTR</text>
<text x="122.5" y="195.3">AUX0L</text>
<text x="122.5" y="197.2">AUX0R</text>
<text x="121.7" y="202.9">MICINR</text>
<text x="121.7" y="201">MICINL</text>
</g>
<g font-size="1.5">
<text x="119" y="26.2">JU3</text>
<text x="126.6" y="29.7">1</text>
<text x="116.7" y="32.3">6</text>
<text x="116.7" y="34">7</text>
<text x="126.4" y="31.5">2</text>
<text x="126.4" y="33.4">3</text>
<text x="126.4" y="35.1">4</text>
<text x="126.4" y="37">5</text>
<text x="196.3" y="42.2">RED</text>
<text x="210.8" y="42.2">RED</text>
<text x="224.5" y="42.2">RED</text>
<text x="238.2" y="42.2">RED</text>
<text x="39" y="82.3">B5819W</text>
<text x="39.7" y="80.7">D5</text>
<text x="28.4" y="84.3">DC5V</text>
<text x="39.7" y="88.9">D6</text>
<text x="28.4" y="92.5">BAT</text>
<text x="39" y="90.5">B5819W</text>
<text x="218" y="116.3">VCC</text>
<text x="93" y="128.2">GND</text>
<text x="213.2" y="129.6">G</text>
<text x="219.4" y="127.7" transform="rotate(-90 219.4 127.7)">S</text>
<text x="221.4" y="136.8" transform="rotate(-90 221.4 136.8)">D</text>
<text x="102.9" y="169.2">DC5V</text>
<text x="201.3" y="171.9">GND</text>
<text x="218.7" y="171.9">GND</text>
<text x="31.2" y="174.6">JU4</text>
<text x="43.5" y="179.2">2</text>
<text x="43.5" y="177.4">3</text>
<text x="43.5" y="175.5">4</text>
<text x="57.5" y="179">AIN_R</text>
<text x="57.7" y="177.1">AIN_L</text>
<text x="69.4" y="178.1">AUX0L C24</text>
<text x="69.4" y="175.3">MICINLC25</text>
<text x="43.5" y="181">1</text>
<text x="75.8" y="183.6">AIN_L</text>
<text x="133" y="183.6">MICINR</text>
<text x="133.6" y="180.8">AUX0R</text>
<text x="108.5" y="186.3">AIN_R</text>
<text x="47.6" y="197.4">GND</text>
<text x="84.8" y="200.8">AIN_L</text>
<text x="84.8" y="202.7">AIN_R</text>
</g>
<g font-size="1.4">
<text x="49" y="29.7">5</text>
<text x="38.4" y="35.1">7</text>
<text x="49" y="35.1">2</text>
<text x="49" y="31.5">4</text>
<text x="49.1" y="33.3">3</text>
<text x="67.4" y="35.9">DP4</text>
<text x="38.4" y="37">6</text>
<text x="49.2" y="37">1</text>
<text x="66.6" y="39.5">PDZ5.6V/1W</text>
<text x="76.6" y="39.9" transform="rotate(-90 76.6 39.9)">1</text>
<text x="78.5" y="39.9" transform="rotate(-90 78.5 39.9)">2</text>
<text x="196.9" y="38.9">D1</text>
<text x="211.4" y="38.9">D2</text>
<text x="225.1" y="38.9">D3</text>
<text x="238.7" y="38.9">D4</text>
<text x="70.3" y="47.2">串接开关和电流表</text>
<text x="76.5" y="44.9">JP5</text>
<text x="64.6" y="106">1</text>
<text x="67.2" y="106.1">EN</text>
<text x="67.5" y="103">US1</text>
<text x="71.8" y="102.7">NS4160</text>
<text x="76.5" y="106.1">VO+</text>
<text x="81.5" y="106">8</text>
<text x="102.3" y="107.4">J1</text>
<text x="52.8" y="109.5">104</text>
<text x="64.6" y="108.7">2</text>
<text x="64.6" y="111.4">3</text>
<text x="67.2" y="108.8">BYPASS</text>
<text x="67.2" y="111.5">IN+</text>
<text x="76.5" y="108.8">GND</text>
<text x="76.6" y="111.5">VDD</text>
<text x="81.5" y="111.4">6</text>
<text x="81.5" y="108.7">7</text>
<text x="100.3" y="109.6">1</text>
<text x="100.3" y="111.4">2</text>
<text x="64.6" y="114.1">4</text>
<text x="67.2" y="114.3">IN-</text>
<text x="77" y="114.3">VO-</text>
<text x="81.5" y="114.1">5</text>
<text x="99.2" y="115.6">CON2_2.0</text>
<text x="237.8" y="135.5">R21</text>
<text x="241.5" y="135.5">1K 5%</text>
<text x="237.8" y="147.3">R25</text>
<text x="241.5" y="147.3">1K 5%</text>
<text x="221.1" y="151" transform="rotate(-90 221.1 151)">D</text>
<text x="213.2" y="161">AO3424</text>
<text x="213.2" y="157">G</text>
<text x="214.1" y="159.2">Q4</text>
<text x="221.1" y="160.6" transform="rotate(-90 221.1 160.6)">S</text>
<text x="49" y="178.9">C15</text>
<text x="49" y="177">C14</text>
<text x="52.7" y="178.9">106</text>
<text x="52.7" y="177">106</text>
<text x="78.2" y="178">105</text>
<text x="78.2" y="175.3">105</text>
<text x="86.5" y="177.9">1</text>
<text x="89.1" y="178.9">OUT1</text>
<text x="96.7" y="178.9">VCC</text>
<text x="101.4" y="177.9">8</text>
<text x="105.4" y="178">C21</text>
<text x="109.7" y="178">NC/104</text>
<text x="74.5" y="180.8">C20</text>
<text x="78.2" y="180.8">226</text>
<text x="86.5" y="180.6">2</text>
<text x="86.5" y="183.4">3</text>
<text x="89.1" y="181.6">VM1</text>
<text x="89.1" y="184.4">IN1</text>
<text x="95.7" y="181.6">OUT2</text>
<text x="96.7" y="184.4">VM2</text>
<text x="101.4" y="183.4">6</text>
<text x="101.4" y="180.6">7</text>
<text x="105.4" y="183.5">C22</text>
<text x="109.1" y="183.5">106</text>
<text x="120.9" y="180.8">C23</text>
<text x="120.9" y="183.5">C26</text>
<text x="124.6" y="180.8">105</text>
<text x="124.6" y="183.5">105</text>
<text x="255.9" y="183.1">File name:</text>
<text x="265" y="183.1">&lt;File name&gt;</text>
<text x="49.4" y="187.4">NC/0R</text>
<text x="86.5" y="186.1">4</text>
<text x="89.1" y="187.1">GND</text>
<text x="97.1" y="187.1">IN2</text>
<text x="101.4" y="186.1">5</text>
<text x="255.9" y="186.8">Sheet name: PERIPHERAL</text>
<text x="255.9" y="190.4">Drawing No:</text>
<text x="279.6" y="190.4">Version:</text>
<text x="287.7" y="190.4">&lt;Version&gt;</text>
<text x="112.7" y="195.3">C16</text>
<text x="112.7" y="197.1">C17</text>
<text x="118.2" y="195.3">105</text>
<text x="118.2" y="197.1">105</text>
<text x="255.9" y="197.7">Checked By:</text>
<text x="255.9" y="194.1">Drawn By:</text>
<text x="279.6" y="194.1">Date: &lt;Date&gt;</text>
<text x="279.6" y="197.7">Date:</text>
<text x="95.8" y="201">NC/0R</text>
<text x="95.8" y="202.9">NC/0R</text>
<text x="112.7" y="200.7">C18</text>
<text x="112.7" y="202.6">C19</text>
<text x="118.2" y="200.7">105</text>
<text x="118.2" y="202.6">105</text>
<text x="255.9" y="201.3">Approved By:</text>
<text x="279.6" y="201.3">Date:</text>
<text x="255.9" y="205">Size:</text>
<text x="267.7" y="205">A3</text>
<text x="279.6" y="205">Sheet:</text>
<text x="286" y="205">2 &lt;TEXT1&gt;</text>
<text x="290.5" y="205">2</text>
</g>
<g font-size="1.2">
<text x="205.5" y="51.7">R13</text>
<text x="205.5" y="53.4">2K2 5%</text>
<text x="219.1" y="51.7">R14</text>
<text x="219.1" y="53.4">2K2 5%</text>
<text x="232.7" y="51.7">R15</text>
<text x="232.7" y="53.4">2K2 5%</text>
<text x="246.4" y="51.7">R16</text>
<text x="246.4" y="53.4">2K2 5%</text>
<text x="46.6" y="101.4">R9</text>
<text x="54.4" y="96.7">R8</text>
<text x="54.6" y="99.1">47K 5%</text>
<text x="44.4" y="103.2">NC/47K 5%</text>
<text x="53.5" y="106.3">C9</text>
<text x="31.9" y="110.5">C10 104</text>
<text x="41.1" y="110.5">R10</text>
<text x="44.6" y="110.5">47K 5%</text>
<text x="31.9" y="117.9">C11 104</text>
<text x="40.2" y="117.9">R11</text>
<text x="43.7" y="117.9">47K 5%</text>
<text x="57" y="118.2">24K 5%</text>
<text x="57.7" y="116.3">R12</text>
<text x="95.6" y="119.3">106</text>
<text x="96.1" y="117.4">C13</text>
<text x="58.4" y="124.7">C12</text>
<text x="57.9" y="127.3">224</text>
<text x="213.2" y="137.5">AO3423</text>
<text x="214.1" y="135.6">Q2</text>
<text x="212.7" y="146.4">22R 5%</text>
<text x="213.4" y="144.5">RD15</text>
<text x="195.8" y="160.8">1K 5%</text>
<text x="196.5" y="159.2">RD28</text>
<text x="49.5" y="185">R18</text>
<text x="91.2" y="201">R19</text>
<text x="91.2" y="202.9">R20</text>
</g>
</svg>
